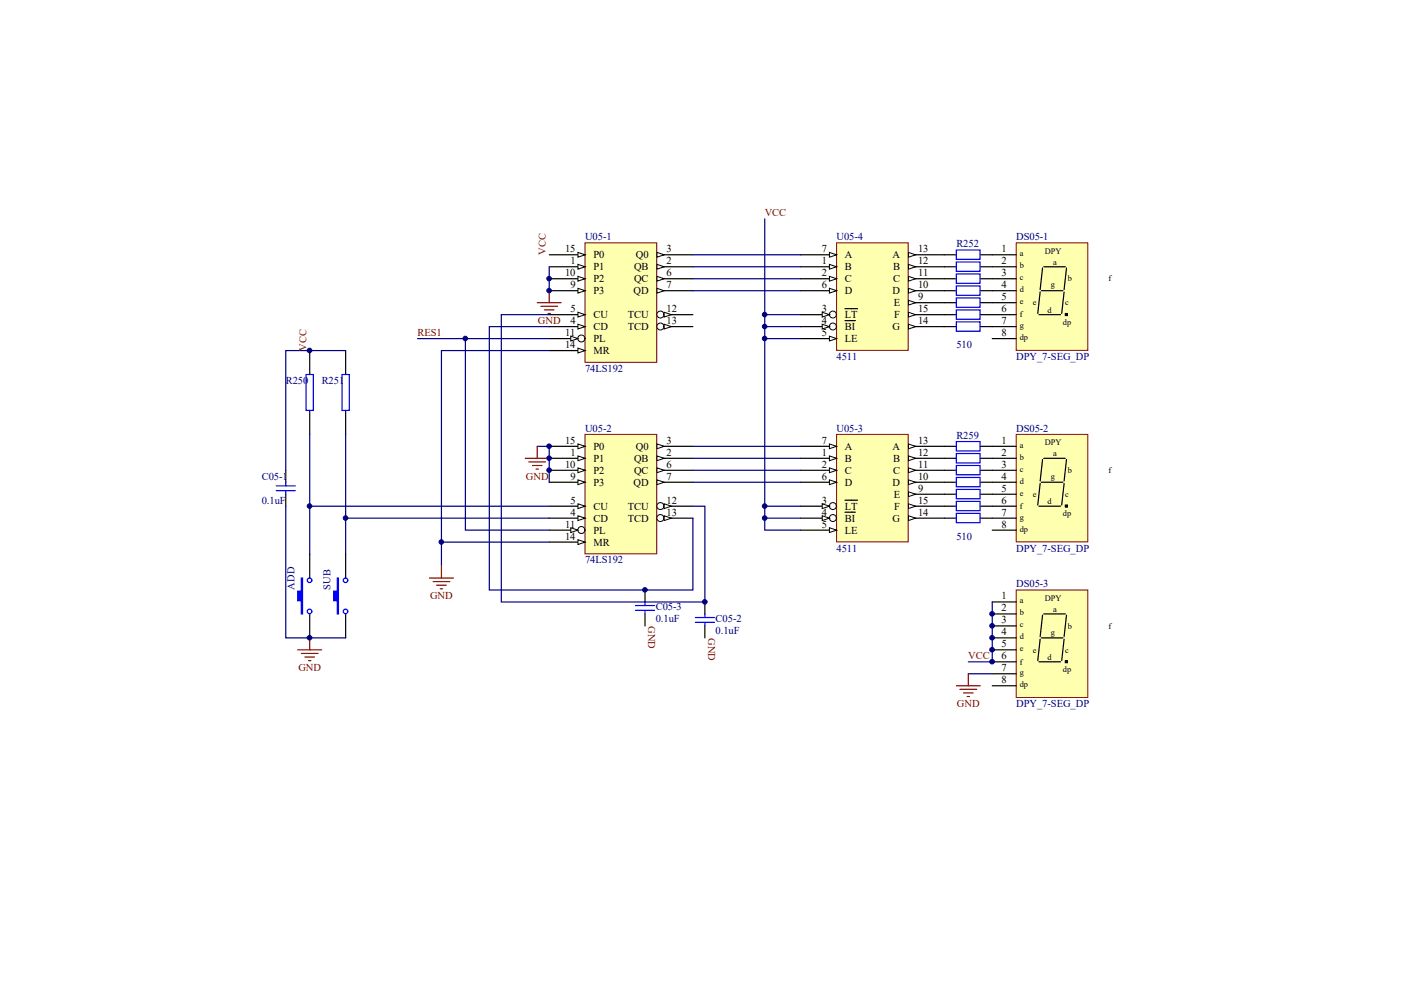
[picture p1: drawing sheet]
<svg xmlns="http://www.w3.org/2000/svg" width="297mm" height="210mm" viewBox="0 0 297 210" stroke-linecap="round" stroke-linejoin="round" font-family="sans-serif">
<g fill="none" stroke="#000" stroke-width=".25">
<path d="M200.2 54h2.6M200.2 56.6h2.6M200.2 59.1h2.6M207.8 54h2.6M207.8 56.6h2.6M207.8 59.1h2.6M200.2 61.6h2.6M200.2 64.2h2.6M200.2 66.7h2.6M200.2 69.3h2.6M207.8 61.6h2.6M207.8 64.2h2.6"/>
<path d="M207.8 66.7h2.6M207.8 69.3h2.6"/>
</g>
<path d="M202.8 53h5v2h-5zM202.8 55.5h5v2h-5zM202.8 58.1h5v2h-5zM202.8 60.6h5v2h-5zM202.8 63.2h5v1.9h-5zM202.8 65.7h5v2h-5zM202.8 68.2h5v2h-5z" fill="none" stroke="#00f" stroke-width=".25"/>
<path d="M177.4 51.5h15.2v22.8h-15.2z" fill="#ffffb0" stroke="#800000" stroke-width=".21"/>
<path d="M169.8 54h7.6" fill="none" stroke="#000" stroke-width=".25"/>
<path d="M175.9 53.5l1.5 .5-1.5 .5z" fill="#fffcf8"/>
<path d="M175.9 53.5l1.5 .5-1.5 .5z" fill="none" stroke="#000" stroke-width=".21"/>
<path d="M169.8 56.6h7.6" fill="none" stroke="#000" stroke-width=".25"/>
<path d="M175.9 56.1l1.5 .5-1.5 .5z" fill="#fffcf8"/>
<path d="M175.9 56.1l1.5 .5-1.5 .5z" fill="none" stroke="#000" stroke-width=".21"/>
<path d="M169.8 59.1h7.6" fill="none" stroke="#000" stroke-width=".25"/>
<path d="M175.9 58.6l1.5 .5-1.5 .5z" fill="#fffcf8"/>
<path d="M175.9 58.6l1.5 .5-1.5 .5z" fill="none" stroke="#000" stroke-width=".21"/>
<path d="M169.8 61.6h7.6" fill="none" stroke="#000" stroke-width=".25"/>
<path d="M175.9 61.1l1.5 .5-1.5 .5z" fill="#fffcf8"/>
<path d="M175.9 61.1l1.5 .5-1.5 .5z" fill="none" stroke="#000" stroke-width=".21"/>
<path d="M169.8 66.7h7.6" fill="none" stroke="#000" stroke-width=".25"/>
<circle cx="176.6" cy="66.7" r=".74" fill="#fffcf8" stroke="#000" stroke-width=".21"/>
<path d="M174.3 66.2l1.6 .5-1.6 .5z" fill="#fffcf8"/>
<path d="M174.3 66.2l1.6 .5-1.6 .5z" fill="none" stroke="#000" stroke-width=".21"/>
<path d="M169.8 69.3h7.6M179.2 65.4h2.6" fill="none" stroke="#000" stroke-width=".25"/>
<circle cx="176.6" cy="69.2" r=".74" fill="#fffcf8" stroke="#000" stroke-width=".21"/>
<path d="M174.3 68.7l1.6 .6-1.6 .5z" fill="#fffcf8"/>
<path d="M174.3 68.7l1.6 .6-1.6 .5z" fill="none" stroke="#000" stroke-width=".21"/>
<path d="M169.8 71.8h7.6M179.2 68h2.2" fill="none" stroke="#000" stroke-width=".25"/>
<path d="M175.9 71.3l1.5 .5-1.5 .5z" fill="#fffcf8"/>
<path d="M175.9 71.3l1.5 .5-1.5 .5z" fill="none" stroke="#000" stroke-width=".21"/>
<path d="M192.6 54h7.6" fill="none" stroke="#000" stroke-width=".25"/>
<path d="M192.6 53.5l1.5 .5-1.5 .5z" fill="#fffcf8"/>
<path d="M192.6 53.5l1.5 .5-1.5 .5z" fill="none" stroke="#000" stroke-width=".21"/>
<path d="M192.6 56.6h7.6" fill="none" stroke="#000" stroke-width=".25"/>
<path d="M192.6 56.1l1.5 .5-1.5 .5z" fill="#fffcf8"/>
<path d="M192.6 56.1l1.5 .5-1.5 .5z" fill="none" stroke="#000" stroke-width=".21"/>
<path d="M192.6 59.1h7.6" fill="none" stroke="#000" stroke-width=".25"/>
<path d="M192.6 58.6l1.5 .5-1.5 .5z" fill="#fffcf8"/>
<path d="M192.6 58.6l1.5 .5-1.5 .5z" fill="none" stroke="#000" stroke-width=".21"/>
<path d="M192.6 61.6h7.6" fill="none" stroke="#000" stroke-width=".25"/>
<path d="M192.6 61.1l1.5 .5-1.5 .5z" fill="#fffcf8"/>
<path d="M192.6 61.1l1.5 .5-1.5 .5z" fill="none" stroke="#000" stroke-width=".21"/>
<path d="M192.6 64.2h7.6" fill="none" stroke="#000" stroke-width=".25"/>
<path d="M192.6 63.7l1.5 .5-1.5 .5z" fill="#fffcf8"/>
<path d="M192.6 63.7l1.5 .5-1.5 .5z" fill="none" stroke="#000" stroke-width=".21"/>
<path d="M192.6 66.7h7.6" fill="none" stroke="#000" stroke-width=".25"/>
<path d="M192.6 66.2l1.5 .5-1.5 .5z" fill="#fffcf8"/>
<path d="M192.6 66.2l1.5 .5-1.5 .5z" fill="none" stroke="#000" stroke-width=".21"/>
<path d="M192.6 69.3h7.6" fill="none" stroke="#000" stroke-width=".25"/>
<path d="M192.6 68.7l1.5 .6-1.5 .5z" fill="#fffcf8"/>
<path d="M192.6 68.7l1.5 .6-1.5 .5z" fill="none" stroke="#000" stroke-width=".21"/>
<path d="M124 51.5h15.2v25.3h-15.2z" fill="#ffffb0" stroke="#800000" stroke-width=".21"/>
<path d="M116.4 54h7.7" fill="none" stroke="#000" stroke-width=".25"/>
<path d="M122.5 53.5l1.6 .5-1.6 .5z" fill="#fffcf8"/>
<path d="M122.5 53.5l1.6 .5-1.6 .5z" fill="none" stroke="#000" stroke-width=".21"/>
<path d="M116.4 56.6h7.7" fill="none" stroke="#000" stroke-width=".25"/>
<path d="M122.5 56.1l1.6 .5-1.6 .5z" fill="#fffcf8"/>
<path d="M122.5 56.1l1.6 .5-1.6 .5z" fill="none" stroke="#000" stroke-width=".21"/>
<path d="M116.4 59.1h7.7" fill="none" stroke="#000" stroke-width=".25"/>
<path d="M122.5 58.6l1.6 .5-1.6 .5z" fill="#fffcf8"/>
<path d="M122.5 58.6l1.6 .5-1.6 .5z" fill="none" stroke="#000" stroke-width=".21"/>
<path d="M116.4 61.6h7.7" fill="none" stroke="#000" stroke-width=".25"/>
<path d="M122.5 61.1l1.6 .5-1.6 .5z" fill="#fffcf8"/>
<path d="M122.5 61.1l1.6 .5-1.6 .5z" fill="none" stroke="#000" stroke-width=".21"/>
<path d="M116.4 66.7h7.7" fill="none" stroke="#000" stroke-width=".25"/>
<path d="M122.5 66.2l1.6 .5-1.6 .5z" fill="#fffcf8"/>
<path d="M122.5 66.2l1.6 .5-1.6 .5z" fill="none" stroke="#000" stroke-width=".21"/>
<path d="M116.4 69.3h7.7" fill="none" stroke="#000" stroke-width=".25"/>
<path d="M122.5 68.7l1.6 .6-1.6 .5z" fill="#fffcf8"/>
<path d="M122.5 68.7l1.6 .6-1.6 .5z" fill="none" stroke="#000" stroke-width=".21"/>
<path d="M139.3 54h7.6" fill="none" stroke="#000" stroke-width=".25"/>
<path d="M139.3 53.5l1.5 .5-1.5 .5z" fill="#fffcf8"/>
<path d="M139.3 53.5l1.5 .5-1.5 .5z" fill="none" stroke="#000" stroke-width=".21"/>
<path d="M139.3 56.6h7.6" fill="none" stroke="#000" stroke-width=".25"/>
<path d="M139.3 56.1l1.5 .5-1.5 .5z" fill="#fffcf8"/>
<path d="M139.3 56.1l1.5 .5-1.5 .5z" fill="none" stroke="#000" stroke-width=".21"/>
<path d="M139.3 59.1h7.6" fill="none" stroke="#000" stroke-width=".25"/>
<path d="M139.3 58.6l1.5 .5-1.5 .5z" fill="#fffcf8"/>
<path d="M139.3 58.6l1.5 .5-1.5 .5z" fill="none" stroke="#000" stroke-width=".21"/>
<path d="M139.3 61.6h7.6" fill="none" stroke="#000" stroke-width=".25"/>
<path d="M139.3 61.1l1.5 .5-1.5 .5z" fill="#fffcf8"/>
<path d="M139.3 61.1l1.5 .5-1.5 .5z" fill="none" stroke="#000" stroke-width=".21"/>
<path d="M139.3 66.7h7.6" fill="none" stroke="#000" stroke-width=".25"/>
<circle cx="140" cy="66.7" r=".74" fill="#fffcf8" stroke="#000" stroke-width=".21"/>
<path d="M140.8 66.2l1.5 .5-1.5 .5z" fill="#fffcf8"/>
<path d="M140.8 66.2l1.5 .5-1.5 .5z" fill="none" stroke="#000" stroke-width=".21"/>
<path d="M139.3 69.3h7.6" fill="none" stroke="#000" stroke-width=".25"/>
<circle cx="140" cy="69.2" r=".74" fill="#fffcf8" stroke="#000" stroke-width=".21"/>
<path d="M140.8 68.7l1.5 .6-1.5 .5z" fill="#fffcf8"/>
<path d="M140.8 68.7l1.5 .6-1.5 .5z" fill="none" stroke="#000" stroke-width=".21"/>
<path d="M116.4 71.8h7.7" fill="none" stroke="#000" stroke-width=".25"/>
<circle cx="123.3" cy="71.8" r=".74" fill="#fffcf8" stroke="#000" stroke-width=".21"/>
<path d="M121 71.3l1.5 .5-1.5 .5z" fill="#fffcf8"/>
<path d="M121 71.3l1.5 .5-1.5 .5z" fill="none" stroke="#000" stroke-width=".21"/>
<path d="M116.4 74.3h7.7" fill="none" stroke="#000" stroke-width=".25"/>
<path d="M122.5 73.8l1.6 .5-1.6 .5z" fill="#fffcf8"/>
<path d="M122.5 73.8l1.6 .5-1.6 .5z" fill="none" stroke="#000" stroke-width=".21"/>
<path d="M146.9 54h22.9M146.9 59.1h22.9M146.9 56.6h22.9M146.9 61.6h22.9M162.1 71.8h7.7M162.1 69.3h7.7M162.1 66.7h7.7" fill="none" stroke="#000080" stroke-width=".25"/>
<path d="M215.5 51.5h15.1v22.8h-15.1z" fill="#ffffb0" stroke="#800000" stroke-width=".21"/>
<g fill="none" stroke="#000" stroke-width=".25">
<path d="M210.4 56.6h5.1M210.4 54h5.1M210.4 59.1h5.1M221 56.8l-.5 4.6M221.3 56.6h4.6M226.1 56.8l-.5 4.6M210.4 61.6h5.1M210.4 66.7h5.1M210.4 64.2h5.1M210.4 69.3h5.1M210.4 71.8h5.1M220.3 66.7h4.5"/>
<path d="M220.5 61.9l-.5 4.6M220.8 61.6h4.6M225.6 61.9l-.5 4.6M200.2 94.6h2.6M200.2 97.2h2.6M200.2 99.7h2.6M207.8 94.6h2.6M207.8 97.2h2.6M207.8 99.7h2.6M200.2 102.2h2.6M200.2 104.8h2.6M200.2 107.3h2.6"/>
<path d="M200.2 109.9h2.6M207.8 102.2h2.6M207.8 104.8h2.6M207.8 107.3h2.6M207.8 109.9h2.6"/>
</g>
<path d="M225.9 66.5h.4v.4h-.4z" fill="#000" stroke="#000" stroke-width=".21"/>
<path d="M202.8 93.6h5v2h-5zM202.8 96.2h5v1.9h-5zM202.8 98.7h5v2h-5zM202.8 101.2h5v2h-5zM202.8 103.8h5v2h-5zM202.8 106.3h5v2h-5zM202.8 108.8h5v2h-5z" fill="none" stroke="#00f" stroke-width=".25"/>
<path d="M177.4 92.1h15.2v22.8h-15.2z" fill="#ffffb0" stroke="#800000" stroke-width=".21"/>
<path d="M169.8 94.6h7.6" fill="none" stroke="#000" stroke-width=".25"/>
<path d="M175.9 94.1l1.5 .5-1.5 .5z" fill="#fffcf8"/>
<path d="M175.9 94.1l1.5 .5-1.5 .5z" fill="none" stroke="#000" stroke-width=".21"/>
<path d="M169.8 97.2h7.6" fill="none" stroke="#000" stroke-width=".25"/>
<path d="M175.9 96.7l1.5 .5-1.5 .5z" fill="#fffcf8"/>
<path d="M175.9 96.7l1.5 .5-1.5 .5z" fill="none" stroke="#000" stroke-width=".21"/>
<path d="M169.8 99.7h7.6" fill="none" stroke="#000" stroke-width=".25"/>
<path d="M175.9 99.2l1.5 .5-1.5 .5z" fill="#fffcf8"/>
<path d="M175.9 99.2l1.5 .5-1.5 .5z" fill="none" stroke="#000" stroke-width=".21"/>
<path d="M169.8 102.2h7.6" fill="none" stroke="#000" stroke-width=".25"/>
<path d="M175.9 101.7l1.5 .5-1.5 .6z" fill="#fffcf8"/>
<path d="M175.9 101.7l1.5 .5-1.5 .6z" fill="none" stroke="#000" stroke-width=".21"/>
<path d="M169.8 107.3h7.6" fill="none" stroke="#000" stroke-width=".25"/>
<circle cx="176.6" cy="107.3" r=".74" fill="#fffcf8" stroke="#000" stroke-width=".21"/>
<path d="M174.3 106.8l1.6 .5-1.6 .5z" fill="#fffcf8"/>
<path d="M174.3 106.8l1.6 .5-1.6 .5z" fill="none" stroke="#000" stroke-width=".21"/>
<path d="M169.8 109.9h7.6M179.2 106.1h2.6" fill="none" stroke="#000" stroke-width=".25"/>
<circle cx="176.6" cy="109.8" r=".74" fill="#fffcf8" stroke="#000" stroke-width=".21"/>
<path d="M174.3 109.4l1.6 .5-1.6 .5z" fill="#fffcf8"/>
<path d="M174.3 109.4l1.6 .5-1.6 .5z" fill="none" stroke="#000" stroke-width=".21"/>
<path d="M169.8 112.4h7.6M179.2 108.6h2.2" fill="none" stroke="#000" stroke-width=".25"/>
<path d="M175.9 111.9l1.5 .5-1.5 .5z" fill="#fffcf8"/>
<path d="M175.9 111.9l1.5 .5-1.5 .5z" fill="none" stroke="#000" stroke-width=".21"/>
<path d="M192.6 94.6h7.6" fill="none" stroke="#000" stroke-width=".25"/>
<path d="M192.6 94.1l1.5 .5-1.5 .5z" fill="#fffcf8"/>
<path d="M192.6 94.1l1.5 .5-1.5 .5z" fill="none" stroke="#000" stroke-width=".21"/>
<path d="M192.6 97.2h7.6" fill="none" stroke="#000" stroke-width=".25"/>
<path d="M192.6 96.7l1.5 .5-1.5 .5z" fill="#fffcf8"/>
<path d="M192.6 96.7l1.5 .5-1.5 .5z" fill="none" stroke="#000" stroke-width=".21"/>
<path d="M192.6 99.7h7.6" fill="none" stroke="#000" stroke-width=".25"/>
<path d="M192.6 99.2l1.5 .5-1.5 .5z" fill="#fffcf8"/>
<path d="M192.6 99.2l1.5 .5-1.5 .5z" fill="none" stroke="#000" stroke-width=".21"/>
<path d="M192.6 102.2h7.6" fill="none" stroke="#000" stroke-width=".25"/>
<path d="M192.6 101.7l1.5 .5-1.5 .6z" fill="#fffcf8"/>
<path d="M192.6 101.7l1.5 .5-1.5 .6z" fill="none" stroke="#000" stroke-width=".21"/>
<path d="M192.6 104.8h7.6" fill="none" stroke="#000" stroke-width=".25"/>
<path d="M192.6 104.3l1.5 .5-1.5 .5z" fill="#fffcf8"/>
<path d="M192.6 104.3l1.5 .5-1.5 .5z" fill="none" stroke="#000" stroke-width=".21"/>
<path d="M192.6 107.3h7.6" fill="none" stroke="#000" stroke-width=".25"/>
<path d="M192.6 106.8l1.5 .5-1.5 .5z" fill="#fffcf8"/>
<path d="M192.6 106.8l1.5 .5-1.5 .5z" fill="none" stroke="#000" stroke-width=".21"/>
<path d="M192.6 109.9h7.6" fill="none" stroke="#000" stroke-width=".25"/>
<path d="M192.6 109.4l1.5 .5-1.5 .5z" fill="#fffcf8"/>
<path d="M192.6 109.4l1.5 .5-1.5 .5z" fill="none" stroke="#000" stroke-width=".21"/>
<path d="M124 92.1h15.2v25.3h-15.2z" fill="#ffffb0" stroke="#800000" stroke-width=".21"/>
<path d="M116.4 94.6h7.7" fill="none" stroke="#000" stroke-width=".25"/>
<path d="M122.5 94.1l1.6 .5-1.6 .5z" fill="#fffcf8"/>
<path d="M122.5 94.1l1.6 .5-1.6 .5z" fill="none" stroke="#000" stroke-width=".21"/>
<path d="M116.4 97.2h7.7" fill="none" stroke="#000" stroke-width=".25"/>
<path d="M122.5 96.7l1.6 .5-1.6 .5z" fill="#fffcf8"/>
<path d="M122.5 96.7l1.6 .5-1.6 .5z" fill="none" stroke="#000" stroke-width=".21"/>
<path d="M116.4 99.7h7.7" fill="none" stroke="#000" stroke-width=".25"/>
<path d="M122.5 99.2l1.6 .5-1.6 .5z" fill="#fffcf8"/>
<path d="M122.5 99.2l1.6 .5-1.6 .5z" fill="none" stroke="#000" stroke-width=".21"/>
<path d="M116.4 102.2h7.7" fill="none" stroke="#000" stroke-width=".25"/>
<path d="M122.5 101.7l1.6 .5-1.6 .6z" fill="#fffcf8"/>
<path d="M122.5 101.7l1.6 .5-1.6 .6z" fill="none" stroke="#000" stroke-width=".21"/>
<path d="M116.4 107.3h7.7" fill="none" stroke="#000" stroke-width=".25"/>
<path d="M122.5 106.8l1.6 .5-1.6 .5z" fill="#fffcf8"/>
<path d="M122.5 106.8l1.6 .5-1.6 .5z" fill="none" stroke="#000" stroke-width=".21"/>
<path d="M116.4 109.9h7.7" fill="none" stroke="#000" stroke-width=".25"/>
<path d="M122.5 109.4l1.6 .5-1.6 .5z" fill="#fffcf8"/>
<path d="M122.5 109.4l1.6 .5-1.6 .5z" fill="none" stroke="#000" stroke-width=".21"/>
<path d="M139.3 94.6h7.6" fill="none" stroke="#000" stroke-width=".25"/>
<path d="M139.3 94.1l1.5 .5-1.5 .5z" fill="#fffcf8"/>
<path d="M139.3 94.1l1.5 .5-1.5 .5z" fill="none" stroke="#000" stroke-width=".21"/>
<path d="M139.3 97.2h7.6" fill="none" stroke="#000" stroke-width=".25"/>
<path d="M139.3 96.7l1.5 .5-1.5 .5z" fill="#fffcf8"/>
<path d="M139.3 96.7l1.5 .5-1.5 .5z" fill="none" stroke="#000" stroke-width=".21"/>
<path d="M139.3 99.7h7.6" fill="none" stroke="#000" stroke-width=".25"/>
<path d="M139.3 99.2l1.5 .5-1.5 .5z" fill="#fffcf8"/>
<path d="M139.3 99.2l1.5 .5-1.5 .5z" fill="none" stroke="#000" stroke-width=".21"/>
<path d="M139.3 102.2h7.6" fill="none" stroke="#000" stroke-width=".25"/>
<path d="M139.3 101.7l1.5 .5-1.5 .6z" fill="#fffcf8"/>
<path d="M139.3 101.7l1.5 .5-1.5 .6z" fill="none" stroke="#000" stroke-width=".21"/>
<path d="M139.3 107.3h7.6" fill="none" stroke="#000" stroke-width=".25"/>
<circle cx="140" cy="107.3" r=".74" fill="#fffcf8" stroke="#000" stroke-width=".21"/>
<path d="M140.8 106.8l1.5 .5-1.5 .5z" fill="#fffcf8"/>
<path d="M140.8 106.8l1.5 .5-1.5 .5z" fill="none" stroke="#000" stroke-width=".21"/>
<path d="M139.3 109.9h7.6" fill="none" stroke="#000" stroke-width=".25"/>
<circle cx="140" cy="109.8" r=".74" fill="#fffcf8" stroke="#000" stroke-width=".21"/>
<path d="M140.8 109.4l1.5 .5-1.5 .5z" fill="#fffcf8"/>
<path d="M140.8 109.4l1.5 .5-1.5 .5z" fill="none" stroke="#000" stroke-width=".21"/>
<path d="M116.4 112.4h7.7" fill="none" stroke="#000" stroke-width=".25"/>
<circle cx="123.3" cy="112.4" r=".74" fill="#fffcf8" stroke="#000" stroke-width=".21"/>
<path d="M121 111.9l1.5 .5-1.5 .5z" fill="#fffcf8"/>
<path d="M121 111.9l1.5 .5-1.5 .5z" fill="none" stroke="#000" stroke-width=".21"/>
<path d="M116.4 114.9h7.7" fill="none" stroke="#000" stroke-width=".25"/>
<path d="M122.5 114.4l1.6 .5-1.6 .5z" fill="#fffcf8"/>
<path d="M122.5 114.4l1.6 .5-1.6 .5z" fill="none" stroke="#000" stroke-width=".21"/>
<path d="M146.9 94.6h22.9M146.9 99.7h22.9M146.9 97.2h22.9M146.9 102.2h22.9M162.1 109.9h7.7M162.1 107.3h7.7" fill="none" stroke="#000080" stroke-width=".25"/>
<path d="M215.5 92.1h15.1v22.8h-15.1z" fill="#ffffb0" stroke="#800000" stroke-width=".21"/>
<g fill="none" stroke="#000" stroke-width=".25">
<path d="M210.4 97.2h5.1M210.4 94.6h5.1M210.4 99.7h5.1M221 97.4l-.5 4.6M221.3 97.2h4.6M226.1 97.4l-.5 4.6M210.4 102.2h5.1M210.4 107.3h5.1M210.4 104.8h5.1M210.4 109.9h5.1M210.4 112.4h5.1M220.3 107.3h4.5"/>
<path d="M220.5 102.5l-.5 4.6M220.8 102.2h4.6M225.6 102.5l-.5 4.6"/>
</g>
<path d="M225.9 107.1h.4v.4h-.4z" fill="#000" stroke="#000" stroke-width=".21"/>
<path d="M215.5 125.1h15.1v22.8h-15.1z" fill="#ffffb0" stroke="#800000" stroke-width=".21"/>
<g fill="none" stroke="#000" stroke-width=".25">
<path d="M65.7 74.3v5.1M65.7 87v5.1M65.7 117.5v5.1M65.7 130.2v5M210.4 130.2h5.1M210.4 135.2h5.1M210.4 127.6h5.1M210.4 132.7h5.1M210.4 137.8h5.1M220.5 135.5l-.5 4.6M220.8 135.2h4.6M221 130.4l-.5 4.6"/>
<path d="M221.3 130.2h4.6M225.6 135.5l-.5 4.6M226.1 130.4l-.5 4.6M210.4 140.3h5.1M210.4 142.9h5.1M210.4 145.4h5.1M220.3 140.3h4.5"/>
</g>
<path d="M225.9 140.1h.4v.4h-.4z" fill="#000" stroke="#000" stroke-width=".21"/>
<path d="M116.4 66.7h-10.1v60.9h43.1v-20.3h-2.5M116.4 69.3h-12.7v55.8h43.2v-15.2M65.7 92.1v25.4M113.9 94.6h2.5v7.6M210.4 127.6v12.7h-5.1M205.3 142.9h5.1" fill="none" stroke="#000080" stroke-width=".25"/>
<path d="M111.4 97.2h5M112.1 97.9h3.6M112.9 98.7h2M113.6 99.5h.6M113.9 94.6v2.6M202.8 145.4h5M203.5 146.2h3.6M204.3 146.9h2M205 147.7h.6M205.3 142.9v2.5" fill="none" stroke="#800000" stroke-width=".25"/>
<path d="M64.9 79.4h1.5v7.6h-1.5z" fill="none" stroke="#00f" stroke-width=".25"/>
<path d="M63.9 122.6h.2v7.6h-.2v-2.8h-.8v-2.1h.8z" fill-rule="evenodd" fill="#00f"/>
<g fill="none" stroke="#00f" stroke-width=".25">
<path d="M72.5 79.4h1.5v7.6h-1.5zM63.9 122.6h.2v7.6h-.2v-2.8h-.8v-2.1h.8z"/>
<circle cx="65.6" cy="129.6" r=".49"/>
<circle cx="65.6" cy="123" r=".49"/>
</g>
<path d="M73.3 74.3v5.1M73.3 87v5.1M73.3 117.5v5.1M73.3 130.2v5" fill="none" stroke="#000" stroke-width=".25"/>
<path d="M73.3 92.1v25.4" fill="none" stroke="#000080" stroke-width=".25"/>
<path d="M71.5 122.6h.3v7.6h-.3v-2.8h-.8v-2.1h.8z" fill-rule="evenodd" fill="#00f"/>
<g fill="none" stroke="#00f" stroke-width=".25">
<path d="M58.6 104h4M58.6 103h4M60.6 102.2v.8M60.6 104v.8M71.5 122.6h.3v7.6h-.3v-2.8h-.8v-2.1h.8zM134.7 129.4h4.1M134.7 128.4h4.1M136.8 127.6v.8M136.8 129.4v.8M147.4 130.9h4.1M147.4 131.9h4.1M149.4 130.2v.7"/>
<path d="M149.4 131.9v.8"/>
<circle cx="73.3" cy="129.6" r=".48"/>
<circle cx="73.3" cy="123" r=".48"/>
</g>
<g fill="none" stroke="#800000" stroke-width=".25">
<path d="M113.9 64.2h5.1M114.7 64.9h3.5M115.4 65.7h2.1M116.2 66.5h.5M116.4 61.6v2.6M63.1 137.8h5.1M63.9 138.5h3.5M64.7 139.3h2M65.7 135.2v2.6M91.1 122.6h5M91.8 123.3h3.6M92.6 124.1h2"/>
<path d="M93.3 124.8h.5M93.6 120v2.6M65.4 140.1h.5"/>
</g>
<path d="M116.4 56.6v5M162.1 46.4v66h7.7M73.3 74.3h-12.7v25.4M88.5 71.8h10.2M116.4 71.8h-17.7v40.6h17.7M116.4 74.3h-22.8v40.6h22.8M60.6 107.3v27.9h12.7M65.7 107.3h50.7M73.3 109.9h43.1M93.6 114.9v5.1" fill="none" stroke="#000080" stroke-width=".25"/>
<path d="M60.6 99.7v2.5M60.6 104.8v2.5M136.8 125.1v2.5M136.8 130.2v2.5M149.4 127.6v2.6M149.4 132.7v2.5" fill="none" stroke="#000" stroke-width=".25"/>
<g fill="#000080" stroke="#000080" stroke-width=".21">
<circle cx="65.6" cy="135.2" r=".49"/>
<circle cx="65.6" cy="107.3" r=".49"/>
<circle cx="65.6" cy="74.3" r=".49"/>
<circle cx="73.3" cy="109.8" r=".48"/>
<circle cx="93.6" cy="114.9" r=".48"/>
<circle cx="98.6" cy="71.8" r=".48"/>
<circle cx="116.4" cy="99.7" r=".48"/>
<circle cx="116.4" cy="97.1" r=".48"/>
<circle cx="116.4" cy="94.6" r=".48"/>
<circle cx="116.4" cy="61.6" r=".48"/>
<circle cx="116.4" cy="59.1" r=".48"/>
<circle cx="136.7" cy="125.1" r=".48"/>
<circle cx="149.4" cy="127.6" r=".48"/>
<circle cx="162.1" cy="109.8" r=".48"/>
<circle cx="162.1" cy="107.3" r=".48"/>
<circle cx="162.1" cy="71.8" r=".48"/>
<circle cx="162.1" cy="69.2" r=".48"/>
<circle cx="162.1" cy="66.7" r=".48"/>
<circle cx="210.3" cy="140.3" r=".49"/>
<circle cx="210.3" cy="137.8" r=".49"/>
<circle cx="210.3" cy="135.2" r=".49"/>
<circle cx="210.3" cy="132.7" r=".49"/>
<circle cx="210.3" cy="130.1" r=".49"/>
</g>
<g font-size="2.2" fill="#800000">
<text x="162.1" y="45.9">VCC</text>
<text x="115.7" y="54" transform="rotate(-90 115.7 54)">VCC</text>
<text x="88.5" y="71.2">RES1</text>
<text x="114" y="68.7">GND</text>
<text x="65" y="74.3" transform="rotate(-90 65 74.3)">VCC</text>
<text x="111.5" y="101.7">GND</text>
<text x="91.2" y="127.1">GND</text>
<text x="137.5" y="132.7" transform="rotate(90 137.5 132.7)">GND</text>
<text x="150.1" y="135.2" transform="rotate(90 150.1 135.2)">GND</text>
<text x="63.3" y="142.3">GND</text>
<text x="205.3" y="139.8">VCC</text>
<text x="202.9" y="149.9">GND</text>
</g>
<g font-size="2.2">
<text x="119.8" y="53.5">15</text>
<text x="141.3" y="53.5">3</text>
<text x="174.3" y="53.5">7</text>
<text x="194.6" y="53.5">13</text>
<text x="212.3" y="53.5">1</text>
<text x="119.8" y="58.6">10</text>
<text x="120.9" y="56">1</text>
<text x="125.8" y="54.7">P0</text>
<text x="125.8" y="57.3">P1</text>
<text x="125.8" y="59.8">P2</text>
<text x="134.4" y="57.3">QB</text>
<text x="134.4" y="59.8">QC</text>
<text x="134.8" y="54.7">Q0</text>
<text x="141.3" y="56">2</text>
<text x="141.3" y="58.6">6</text>
<text x="174.3" y="56">1</text>
<text x="174.3" y="58.6">2</text>
<text x="179.2" y="54.7">A</text>
<text x="179.2" y="57.3">B</text>
<text x="179.2" y="59.8">C</text>
<text x="189.3" y="54.7">A</text>
<text x="189.4" y="57.3">B</text>
<text x="189.4" y="59.8">C</text>
<text x="194.6" y="56">12</text>
<text x="194.6" y="58.6">11</text>
<text x="212.3" y="56">2</text>
<text x="212.3" y="58.6">3</text>
<text x="120.9" y="61.1">9</text>
<text x="125.8" y="62.4">P3</text>
<text x="134.3" y="62.4">QD</text>
<text x="141.3" y="61.1">7</text>
<text x="174.3" y="61.1">6</text>
<text x="179.2" y="62.4">D</text>
<text x="189.2" y="62.4">D</text>
<text x="189.5" y="64.9">E</text>
<text x="194.6" y="63.6">9</text>
<text x="194.6" y="61.1">10</text>
<text x="212.3" y="61.1">4</text>
<text x="212.3" y="63.6">5</text>
<text x="119.8" y="71.2">11</text>
<text x="120.9" y="66.2">5</text>
<text x="120.9" y="68.7">4</text>
<text x="125.8" y="67.4">CU</text>
<text x="125.8" y="70">CD</text>
<text x="133.1" y="67.4">TCU</text>
<text x="133.1" y="70">TCD</text>
<text x="141.3" y="66.2">12</text>
<text x="141.3" y="68.7">13</text>
<text x="174.3" y="66.2">3</text>
<text x="174.3" y="68.7">4</text>
<text x="174.3" y="71.2">5</text>
<text x="179.2" y="67.4">LT</text>
<text x="179.2" y="70">BI</text>
<text x="189.2" y="70">G</text>
<text x="189.6" y="67.4">F</text>
<text x="194.6" y="68.7">14</text>
<text x="194.6" y="66.2">15</text>
<text x="212.3" y="66.2">6</text>
<text x="212.3" y="68.7">7</text>
<text x="212.3" y="71.2">8</text>
<text x="119.8" y="73.8">14</text>
<text x="125.8" y="72.5">PL</text>
<text x="125.8" y="75.1">MR</text>
<text x="179.2" y="72.5">LE</text>
<text x="119.8" y="94.1">15</text>
<text x="125.8" y="95.4">P0</text>
<text x="134.8" y="95.4">Q0</text>
<text x="141.3" y="94.1">3</text>
<text x="174.3" y="94.1">7</text>
<text x="179.2" y="95.4">A</text>
<text x="189.3" y="95.4">A</text>
<text x="194.6" y="94.1">13</text>
<text x="212.3" y="94.1">1</text>
<text x="119.8" y="99.2">10</text>
<text x="120.9" y="96.6">1</text>
<text x="120.9" y="101.7">9</text>
<text x="125.8" y="97.9">P1</text>
<text x="125.8" y="100.4">P2</text>
<text x="134.4" y="97.9">QB</text>
<text x="134.4" y="100.4">QC</text>
<text x="141.3" y="96.6">2</text>
<text x="141.3" y="99.2">6</text>
<text x="141.3" y="101.7">7</text>
<text x="174.3" y="96.6">1</text>
<text x="174.3" y="99.2">2</text>
<text x="174.3" y="101.7">6</text>
<text x="179.2" y="97.9">B</text>
<text x="179.2" y="100.4">C</text>
<text x="189.4" y="97.9">B</text>
<text x="189.4" y="100.4">C</text>
<text x="194.6" y="96.6">12</text>
<text x="194.6" y="99.2">11</text>
<text x="194.6" y="101.7">10</text>
<text x="212.3" y="96.6">2</text>
<text x="212.3" y="99.2">3</text>
<text x="212.3" y="101.7">4</text>
<text x="120.9" y="106.8">5</text>
<text x="125.8" y="103">P3</text>
<text x="134.3" y="103">QD</text>
<text x="141.3" y="106.8">12</text>
<text x="174.3" y="106.8">3</text>
<text x="179.2" y="103">D</text>
<text x="189.2" y="103">D</text>
<text x="189.5" y="105.5">E</text>
<text x="194.6" y="104.2">9</text>
<text x="194.6" y="106.8">15</text>
<text x="212.3" y="104.2">5</text>
<text x="212.3" y="106.8">6</text>
<text x="119.8" y="111.9">11</text>
<text x="120.9" y="109.3">4</text>
<text x="125.8" y="108">CU</text>
<text x="125.8" y="110.6">CD</text>
<text x="125.8" y="113.1">PL</text>
<text x="133.1" y="108">TCU</text>
<text x="133.1" y="110.6">TCD</text>
<text x="141.3" y="109.3">13</text>
<text x="174.3" y="109.3">4</text>
<text x="174.3" y="111.9">5</text>
<text x="179.2" y="108">LT</text>
<text x="179.2" y="110.6">BI</text>
<text x="179.2" y="113.1">LE</text>
<text x="189.2" y="110.6">G</text>
<text x="189.6" y="108">F</text>
<text x="194.6" y="109.3">14</text>
<text x="212.3" y="109.3">7</text>
<text x="212.3" y="111.9">8</text>
<text x="119.8" y="114.4">14</text>
<text x="125.8" y="115.7">MR</text>
<text x="212.3" y="127.1">1</text>
<text x="212.3" y="129.6">2</text>
<text x="212.3" y="132.2">3</text>
<text x="212.3" y="134.7">4</text>
<text x="212.3" y="137.2">5</text>
<text x="212.3" y="139.8">6</text>
<text x="212.3" y="142.3">7</text>
<text x="212.3" y="144.8">8</text>
</g>
<g font-size="2.2" fill="#000080">
<text x="124.1" y="50.9">U05-1</text>
<text x="177.4" y="50.9">U05-4</text>
<text x="202.8" y="52.5">R252</text>
<text x="215.5" y="50.9">DS05-1</text>
<text x="177.4" y="76.3">4511</text>
<text x="202.8" y="73.8">510</text>
<text x="215.5" y="76.3">DPY_7-SEG_DP</text>
<text x="60.6" y="81.4">R250</text>
<text x="68.2" y="81.4">R251</text>
<text x="124.1" y="78.9">74LS192</text>
<text x="124.1" y="91.5">U05-2</text>
<text x="177.4" y="91.5">U05-3</text>
<text x="202.8" y="93.1">R259</text>
<text x="215.5" y="91.5">DS05-2</text>
<text x="55.5" y="101.7">C05-1</text>
<text x="55.5" y="106.8">0.1uF</text>
<text x="124.1" y="119.5">74LS192</text>
<text x="177.4" y="116.9">4511</text>
<text x="202.8" y="114.4">510</text>
<text x="215.5" y="116.9">DPY_7-SEG_DP</text>
<text x="62.4" y="125.1" transform="rotate(-90 62.4 125.1)">ADD</text>
<text x="70" y="125.1" transform="rotate(-90 70 125.1)">SUB</text>
<text x="215.5" y="124.5">DS05-3</text>
<text x="139" y="131.9">0.1uF</text>
<text x="139" y="129.4">C05-3</text>
<text x="151.7" y="131.9">C05-2</text>
<text x="151.7" y="134.4">0.1uF</text>
<text x="215.5" y="149.9">DPY_7-SEG_DP</text>
</g>
<g font-size="1.8">
<text x="221.5" y="53.8">DPY</text>
<text x="216.2" y="54.3">a</text>
<text x="216.2" y="56.9">b</text>
<text x="216.2" y="59.4">c</text>
<text x="223.3" y="56.1">a</text>
<text x="226.4" y="59.7">b</text>
<text x="235" y="59.7">f</text>
<text x="216.2" y="62">d</text>
<text x="216.2" y="64.5">e</text>
<text x="219" y="64.7">e</text>
<text x="222.8" y="60.9">g</text>
<text x="225.9" y="64.7">c</text>
<text x="216.2" y="67.3">f</text>
<text x="216.2" y="69.6">g</text>
<text x="222.1" y="66.3">d</text>
<text x="225.4" y="68.8">dp</text>
<text x="216.2" y="72.1">dp</text>
<text x="216.2" y="94.9">a</text>
<text x="221.5" y="94.4">DPY</text>
<text x="216.2" y="97.5">b</text>
<text x="216.2" y="100">c</text>
<text x="222.8" y="101.5">g</text>
<text x="223.3" y="96.7">a</text>
<text x="226.4" y="100.3">b</text>
<text x="235" y="100.3">f</text>
<text x="216.2" y="102.6">d</text>
<text x="216.2" y="105.1">e</text>
<text x="216.2" y="107.9">f</text>
<text x="219" y="105.4">e</text>
<text x="222.1" y="106.9">d</text>
<text x="225.9" y="105.4">c</text>
<text x="216.2" y="110.2">g</text>
<text x="216.2" y="112.7">dp</text>
<text x="225.4" y="109.4">dp</text>
<text x="216.2" y="127.9">a</text>
<text x="216.2" y="130.5">b</text>
<text x="221.5" y="127.4">DPY</text>
<text x="223.3" y="129.7">a</text>
<text x="216.2" y="133">c</text>
<text x="216.2" y="135.6">d</text>
<text x="222.8" y="134.5">g</text>
<text x="226.4" y="133.3">b</text>
<text x="235" y="133.3">f</text>
<text x="216.2" y="138.1">e</text>
<text x="216.2" y="140.9">f</text>
<text x="216.2" y="143.2">g</text>
<text x="219" y="138.4">e</text>
<text x="222.1" y="139.9">d</text>
<text x="225.4" y="142.4">dp</text>
<text x="225.9" y="138.4">c</text>
<text x="216.2" y="145.7">dp</text>
</g>
</svg>
